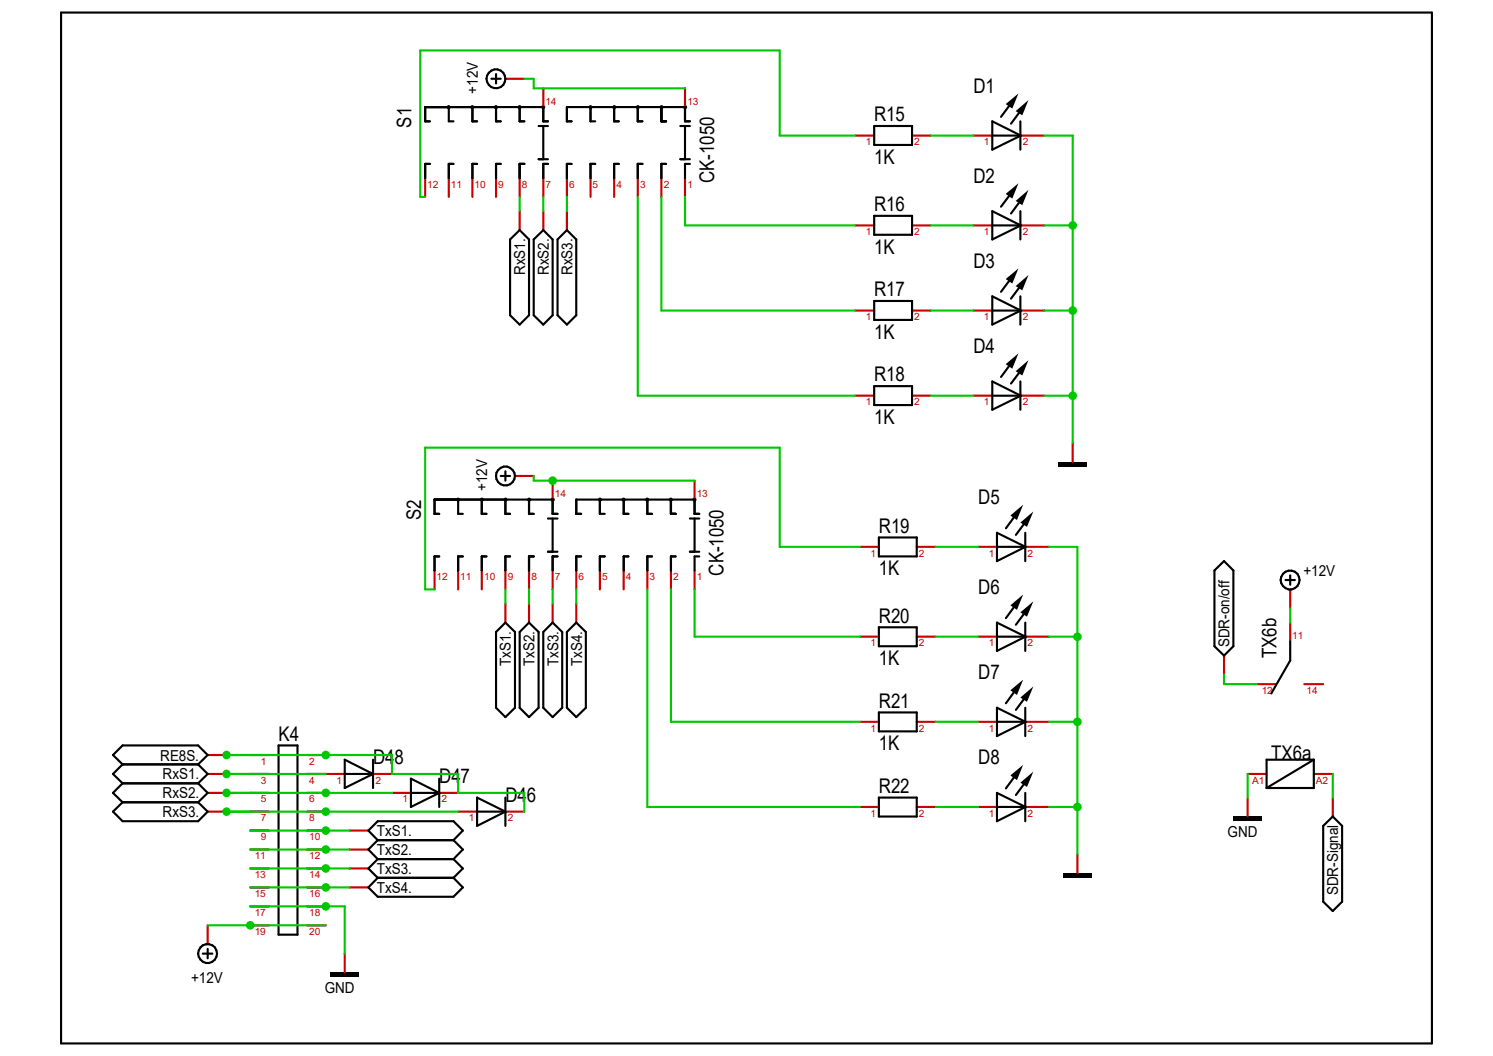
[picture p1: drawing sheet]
<svg xmlns="http://www.w3.org/2000/svg" width="297mm" height="210mm" viewBox="0 0 297 210" stroke-linecap="round" stroke-linejoin="round" font-family="sans-serif">
<g fill="none" stroke="#000001" stroke-width=".42">
<path d="M12.1 2.5h272.8v205h-272.8zM241.6 113.5l1.9-1.9 1.9 1.9v15l-1.9 1.9-1.9-1.9zM256.7 127.6v3.8l-3.8 6.5M68.6 151.1l5.6 2.8-5.6 2.8zM68.6 153.9h5.6M74.2 151.1v5.6M81.7 154.9l5.7 2.8-5.7 2.8zM81.7 157.7h5.7M87.4 154.9v5.6M94.9 158.6l5.6 2.8-5.6 2.9zM100.5 158.6v5.7M261.4 151.1l-9.4 5.6"/>
<path d="M261.4 151.1v5.6h-9.4M261.4 151.1h-9.4v5.6M94.9 161.4h5.6M263.2 164.3l1.9-1.9 1.9 1.9v15l-1.9 1.9-1.9-1.9z"/>
</g>
<g fill="none" stroke="#c80000" stroke-width=".42">
<path d="M243.5 130.4v3.8M250.1 136.1h3.7M256.7 123.8v3.8M259.5 136.1h3.7M64.8 153.9h3.8M74.2 153.9h3.8M78 157.7h3.7M87.4 157.7h3.7M248.2 153.9h3.8M261.4 153.9h3.7M265.1 158.6v3.8M91.1 161.4h3.8"/>
<path d="M100.5 161.4h3.8"/>
</g>
<path d="M245.4 162.4h5.6v.9h-5.6z" fill-rule="evenodd" fill="#000001"/>
<path d="M100.5 15.7h3.8M103.4 42v3.8M108.1 42v3.8M112.8 42v3.8M102.4 94.7h3.8M256.7 117.2v3.8M100.5 120.1v3.7M105.2 120.1v3.7M109.9 120.1v3.7M114.6 120.1v3.7M248.2 158.6v3.8" fill="none" stroke="#c80000" stroke-width=".42"/>
<g fill="none" stroke="#000001" stroke-width=".42">
<path d="M97.7 15.7h1.9M98.7 14.7v1.9M101.5 47.6l1.9-1.8 1.8 1.8v15.1l-1.8 1.9-1.9-1.9zM106.2 47.6l1.9-1.8 1.8 1.8v15.1l-1.8 1.9-1.9-1.9zM112.8 45.8l1.8 1.8v15.1l-1.8 1.9-1.9-1.9v-15.1zM99.6 94.7h1.9M100.5 93.7v1.9M255.7 115.4h1.9M256.7 114.4v1.9M98.7 125.7l1.8-1.9 1.9 1.9v15.1l-1.9 1.8-1.8-1.8zM103.4 125.7l1.8-1.9 1.9 1.9v15.1l-1.9 1.8-1.8-1.8zM109.9 123.8l1.9 1.9v15.1l-1.9 1.8-1.8-1.8v-15.1z"/>
<path d="M114.6 123.8l1.9 1.9v15.1l-1.9 1.8-1.8-1.8v-15.1z"/>
<circle cx="98.7" cy="15.7" r="1.87"/>
<circle cx="100.6" cy="94.7" r="1.88"/>
<circle cx="256.6" cy="115.4" r="1.88"/>
</g>
<g fill="#000001">
<circle cx="136.3" cy="21.3" r=".41"/>
<circle cx="131.6" cy="21.3" r=".41"/>
<circle cx="126.9" cy="21.3" r=".41"/>
<circle cx="122.2" cy="21.3" r=".41"/>
<circle cx="117.5" cy="21.3" r=".4"/>
<circle cx="108.1" cy="21.3" r=".41"/>
<circle cx="103.4" cy="21.3" r=".41"/>
<circle cx="98.7" cy="21.3" r=".41"/>
<circle cx="94" cy="21.3" r=".41"/>
<circle cx="89.3" cy="21.3" r=".41"/>
</g>
<g fill="none" stroke="#c80000" stroke-width=".42">
<path d="M108.1 17.6v3.7M136.3 17.6v3.7M84.6 35.4v3.8M89.3 35.4v3.8M94 35.4v3.8M98.7 35.4v3.8M103.4 35.4v3.8M108.1 35.4v3.8M112.8 35.4v3.8M117.5 35.4v3.8M122.2 35.4v3.8M126.9 35.4v3.8"/>
<path d="M131.6 35.4v3.8M136.3 35.4v3.8"/>
</g>
<g fill="none" stroke="#000001" stroke-width=".42">
<path d="M85.5 24.1h-.9v-2.8h23.5v2.8h.9M85.5 32.6h-.9v2.8M89.3 21.3v2.8h.9M90.2 32.6h-.9v2.8M94 21.3v2.8h.9M94.9 32.6h-.9v2.8M98.7 21.3v2.8h.9M99.6 32.6h-.9v2.8M103.4 21.3v2.8h.9M104.3 32.6h-.9v2.8M107.1 31.7h1.9M107.1 25.1h1.9"/>
<path d="M108.1 25.1v6.6M109 32.6h-.9v2.8M113.7 24.1h-.9v-2.8h23.5v2.8h.9M113.7 32.6h-.9v2.8M117.5 21.3v2.8h.9M118.4 32.6h-.9v2.8M122.2 21.3v2.8h.9M123.1 32.6h-.9v2.8M126.9 21.3v2.8h.9M127.8 32.6h-.9v2.8M131.6 21.3v2.8h.9M132.5 32.6h-.9v2.8"/>
<path d="M135.3 31.7h1.9M135.3 25.1h1.9M136.3 25.1v6.6M137.2 32.6h-.9v2.8"/>
</g>
<g fill="#000001">
<circle cx="138.2" cy="99.4" r=".41"/>
<circle cx="133.5" cy="99.4" r=".41"/>
<circle cx="128.8" cy="99.4" r=".41"/>
<circle cx="124.1" cy="99.4" r=".41"/>
<circle cx="119.4" cy="99.4" r=".41"/>
<circle cx="110" cy="99.4" r=".41"/>
<circle cx="105.3" cy="99.4" r=".41"/>
<circle cx="100.6" cy="99.4" r=".41"/>
<circle cx="95.9" cy="99.4" r=".41"/>
<circle cx="91.1" cy="99.4" r=".4"/>
</g>
<g fill="none" stroke="#c80000" stroke-width=".42">
<path d="M109.9 95.6v3.8M138.2 95.6v3.8M86.4 113.5v3.7M91.1 113.5v3.7M95.8 113.5v3.7M100.5 113.5v3.7M105.2 113.5v3.7M109.9 113.5v3.7M114.6 113.5v3.7M119.3 113.5v3.7M124.1 113.5v3.7M128.8 113.5v3.7"/>
<path d="M133.5 113.5v3.7M138.2 113.5v3.7"/>
</g>
<g fill="none" stroke="#000001" stroke-width=".42">
<path d="M91.1 99.4v2.8h1M95.8 99.4v2.8h1M100.5 99.4v2.8h1M105.2 99.4v2.8h1M119.3 99.4v2.8h1M124.1 99.4v2.8h.9M128.8 99.4v2.8h.9M133.5 99.4v2.8h.9M87.4 102.2h-1v-2.8h23.5v2.8h1M87.4 110.7h-1v2.8M92.1 110.7h-1v2.8M96.8 110.7h-1v2.8"/>
<path d="M101.5 110.7h-1v2.8M106.2 110.7h-1v2.8M109 109.7h1.9M109 103.1h1.9M109.9 103.1v6.6M110.9 110.7h-1v2.8M115.6 102.2h-1v-2.8h23.6v2.8h.9M115.6 110.7h-1v2.8M120.3 110.7h-1v2.8M125 110.7h-.9v2.8M129.7 110.7h-.9v2.8M134.4 110.7h-.9v2.8"/>
<path d="M137.2 109.7h1.9M137.2 103.1h1.9M138.2 103.1v6.6M139.1 110.7h-.9v2.8"/>
</g>
<path d="M65.7 193.4h5.7v1h-5.7z" fill-rule="evenodd" fill="#000001"/>
<g fill="none" stroke="#c80000" stroke-width=".42">
<path d="M41.3 150.2h3.8M41.3 157.7h3.8M41.3 153.9h3.8M49.8 150.2h3.7M49.8 157.7h3.7M49.8 153.9h3.7M61 150.2h3.8M61 157.7h3.8M61 153.9h3.8M41.3 161.4h3.8M49.8 176.5h3.7M49.8 172.7h3.7"/>
<path d="M49.8 169h3.7M49.8 165.2h3.7M49.8 161.4h3.7M61 176.5h3.8M61 172.7h3.8M61 169h3.8M61 165.2h3.8M61 161.4h3.8M69.5 176.5h3.8M69.5 172.7h3.8M69.5 169h3.8M69.5 165.2h3.8"/>
<path d="M41.3 184v3.7M49.8 180.3h3.7M49.8 184h3.7M61 180.3h3.8M61 184h3.8M68.6 189.7v3.7"/>
</g>
<g fill="none" stroke="#000001" stroke-width=".42">
<path d="M24.4 159.6l-1.9 1.8 1.9 1.9h15l1.9-1.9-1.9-1.8M24.4 152l-1.9-1.8 1.9-1.9h15l1.9 1.9-1.9 1.8M24.4 152h15M24.4 159.6h15M24.4 155.8l-1.9 1.9 1.9 1.9M24.4 155.8h15M24.4 152l-1.9 1.9 1.9 1.9M39.4 155.8l1.9 1.9-1.9 1.9M39.4 152l1.9 1.9-1.9 1.9M55.4 148.3h3.8v37.6h-3.8zM75.1 174.6l-1.8 1.9 1.8 1.9h15.1l1.9-1.9-1.9-1.9M75.1 174.6h15.1"/>
<path d="M75.1 170.9l-1.8 1.8 1.8 1.9M75.1 170.9h15.1M75.1 167.1l-1.8 1.9 1.8 1.9M75.1 167.1h15.1M75.1 167.1l-1.8-1.9 1.8-1.9h15.1l1.9 1.9-1.9 1.9M90.2 170.9l1.9 1.8-1.9 1.9M90.2 167.1l1.9 1.9-1.9 1.9M40.3 189.7h1.9M41.3 188.7v1.9"/>
<circle cx="41.3" cy="189.7" r="1.88"/>
</g>
<path d="M211.5 173.7h5.7v.9h-5.7z" fill-rule="evenodd" fill="#000001"/>
<path d="M214.3 169.9v3.8" fill="none" stroke="#c80000" stroke-width=".42"/>
<path d="M210.6 91.9h5.6v.9h-5.6z" fill-rule="evenodd" fill="#000001"/>
<path d="M213.4 88.1v3.8" fill="none" stroke="#c80000" stroke-width=".42"/>
<g fill="#000001">
<path d="M201 154.2l2.5-2.1-1.2 3.1z"/>
<path d="M203 155.7l2.6-2.2-1.3 3z"/>
</g>
<path d="M194.6 160.5h3.7M204 160.5h4.7" fill="none" stroke="#c80000" stroke-width=".42"/>
<path d="M198.3 157.7l5.7 2.8-5.7 2.8zM202.4 153.7l-2.3 3.1M204 157.7v5.6M204.4 155l-2.3 3.1M198.3 160.5h5.7" fill="none" stroke="#000001" stroke-width=".42"/>
<g fill="#000001">
<path d="M201 137.3l2.5-2.1-1.2 3z"/>
<path d="M203 138.7l2.6-2.2-1.3 3.1z"/>
</g>
<path d="M194.6 143.6h3.7M204 143.6h4.7" fill="none" stroke="#c80000" stroke-width=".42"/>
<path d="M202.4 136.7l-2.3 3.2M204.4 138.1l-2.3 3.1M198.3 140.8l5.7 2.8-5.7 2.8zM198.3 143.6h5.7M204 140.8v5.6" fill="none" stroke="#000001" stroke-width=".42"/>
<g fill="#000001">
<path d="M201 120.4l2.5-2.2-1.2 3.1z"/>
<path d="M203 121.8l2.6-2.2-1.3 3z"/>
</g>
<path d="M194.6 126.6h3.7M204 126.6h4.7" fill="none" stroke="#c80000" stroke-width=".42"/>
<path d="M202.4 119.8l-2.3 3.1M198.3 123.8l5.7 2.8-5.7 2.9zM198.3 126.6h5.7M204 123.8v5.7M204.4 121.2l-2.3 3" fill="none" stroke="#000001" stroke-width=".42"/>
<g fill="#000001">
<path d="M201 102.5l2.5-2.1-1.2 3z"/>
<path d="M203 103.9l2.6-2.2-1.3 3.1z"/>
</g>
<path d="M194.6 108.8h3.7M204 108.8h4.7" fill="none" stroke="#c80000" stroke-width=".42"/>
<path d="M198.3 106l5.7 2.8-5.7 2.8zM198.3 108.8h5.7M202.4 101.9l-2.3 3.2M204 106v5.6M204.4 103.3l-2.3 3.1" fill="none" stroke="#000001" stroke-width=".42"/>
<g fill="#000001">
<path d="M200.1 72.4l2.5-2.1-1.2 3z"/>
<path d="M202.1 73.8l2.5-2.2-1.2 3.1z"/>
</g>
<path d="M193.6 78.7h3.8M203.1 78.7h4.7" fill="none" stroke="#c80000" stroke-width=".42"/>
<path d="M197.4 75.9l5.7 2.8-5.7 2.8zM197.4 78.7h5.7M201.5 71.8l-2.4 3.2M203 75.9v5.6M203.5 73.2l-2.4 3.1" fill="none" stroke="#000001" stroke-width=".42"/>
<g fill="#000001">
<path d="M200.1 55.5l2.5-2.1-1.2 3z"/>
<path d="M202.1 56.9l2.5-2.2-1.2 3z"/>
</g>
<path d="M193.6 61.8h3.8M203.1 61.8h4.7" fill="none" stroke="#c80000" stroke-width=".42"/>
<path d="M197.4 58.9l5.7 2.9-5.7 2.8zM201.5 54.9l-2.4 3.1M203 58.9v5.7M203.5 56.3l-2.4 3.1M197.4 61.8h5.7" fill="none" stroke="#000001" stroke-width=".42"/>
<g fill="#000001">
<path d="M200.1 38.6l2.5-2.2-1.2 3.1z"/>
<path d="M202.1 40l2.5-2.2-1.2 3z"/>
</g>
<path d="M193.6 44.8h3.8M203.1 44.8h4.7" fill="none" stroke="#c80000" stroke-width=".42"/>
<path d="M201.5 38l-2.4 3.1M203.5 39.3l-2.4 3.2M197.4 42l5.7 2.8-5.7 2.8zM197.4 44.8h5.7M203 42v5.6" fill="none" stroke="#000001" stroke-width=".42"/>
<g fill="#000001">
<path d="M200.1 20.7l2.5-2.1-1.2 3z"/>
<path d="M202.1 22.1l2.5-2.2-1.2 3z"/>
</g>
<g fill="none" stroke="#c80000" stroke-width=".42">
<path d="M170.1 27h3.8M181.4 27h3.8M193.6 27h3.8M203.1 27h4.7M170.1 44.8h3.8M181.4 44.8h3.8M170.1 78.7h3.8M170.1 61.8h3.8M181.4 78.7h3.8M181.4 61.8h3.8M171.1 108.8h3.7M182.4 108.8h3.7"/>
<path d="M171.1 126.6h3.7M182.4 126.6h3.7M171.1 143.6h3.7M182.4 143.6h3.7M171.1 160.5h3.7M182.4 160.5h3.7"/>
</g>
<g fill="none" stroke="#000001" stroke-width=".42">
<path d="M173.9 25.1h7.5v3.7h-7.5zM197.4 24.1l5.7 2.9-5.7 2.8zM197.4 27h5.7M201.5 20.1l-2.4 3.1M203 24.1v5.7M203.5 21.5l-2.4 3.1M173.9 42.9h7.5v3.8h-7.5zM173.9 59.9h7.5v3.7h-7.5zM173.9 76.8h7.5v3.8h-7.5zM174.8 106.9h7.6v3.8h-7.6zM174.8 124.8h7.6v3.7h-7.6zM174.8 158.6h7.6v3.8h-7.6z"/>
<path d="M174.8 141.7h7.6v3.8h-7.6z"/>
</g>
<path d="M106.2 94.7v.9h32M256.7 121v2.8" fill="none" stroke="#00c800" stroke-width=".42"/>
<circle cx="109.9" cy="95.6" r=".86" fill="#00c800"/>
<path d="M104.3 15.7h1.9v1.9h30.1M41.3 184h23.5" fill="none" stroke="#00c800" stroke-width=".42"/>
<circle cx="49.8" cy="184" r=".86" fill="#00c800"/>
<path d="M248.2 153.9v4.7M49.8 180.3h18.8v9.4" fill="none" stroke="#00c800" stroke-width=".42"/>
<circle cx="64.8" cy="180.3" r=".86" fill="#00c800"/>
<path d="M207.8 61.8h5.6v26.3M207.8 78.7h5.6" fill="none" stroke="#00c800" stroke-width=".42"/>
<circle cx="213.4" cy="78.7" r=".86" fill="#00c800"/>
<path d="M207.8 44.8h5.6v17" fill="none" stroke="#00c800" stroke-width=".42"/>
<circle cx="213.4" cy="61.8" r=".86" fill="#00c800"/>
<path d="M207.8 27h5.6v17.8" fill="none" stroke="#00c800" stroke-width=".42"/>
<circle cx="213.4" cy="44.8" r=".86" fill="#00c800"/>
<path d="M208.7 143.6h5.6v26.3M208.7 160.5h5.6" fill="none" stroke="#00c800" stroke-width=".42"/>
<circle cx="214.3" cy="160.5" r=".86" fill="#00c800"/>
<path d="M208.7 126.6h5.6v17" fill="none" stroke="#00c800" stroke-width=".42"/>
<circle cx="214.3" cy="143.6" r=".86" fill="#00c800"/>
<path d="M208.7 108.8h5.6v17.8" fill="none" stroke="#00c800" stroke-width=".42"/>
<circle cx="214.3" cy="126.6" r=".86" fill="#00c800"/>
<path d="M126.9 39.2v39.5h43.2M131.6 39.2v22.6h38.5M136.3 39.2v5.6h33.8M170.1 27h-15v-17h-71.5v29.2h1M114.6 117.2v2.9M128.8 117.2v43.3h42.3M133.5 117.2v26.4h37.6M138.2 117.2v9.4h32.9M171.1 108.8h-16v-19.8h-70.5v28.2h1.8M243.5 134.2v1.9h6.6M265.1 153.9v4.7" fill="none" stroke="#00c800" stroke-width=".42"/>
<circle cx="64.8" cy="176.5" r=".86" fill="#00c800"/>
<path d="M109.9 117.2v2.9M49.8 176.5h19.7" fill="none" stroke="#00c800" stroke-width=".42"/>
<circle cx="64.8" cy="172.7" r=".86" fill="#00c800"/>
<path d="M105.2 117.2v2.9M49.8 172.7h19.7" fill="none" stroke="#00c800" stroke-width=".42"/>
<circle cx="64.8" cy="169" r=".86" fill="#00c800"/>
<path d="M100.5 117.2v2.9M49.8 169h19.7" fill="none" stroke="#00c800" stroke-width=".42"/>
<circle cx="64.8" cy="165.2" r=".86" fill="#00c800"/>
<path d="M49.8 165.2h19.7" fill="none" stroke="#00c800" stroke-width=".42"/>
<circle cx="64.8" cy="161.4" r=".86" fill="#00c800"/>
<path d="M112.8 39.2v2.8M64.8 161.4h26.3" fill="none" stroke="#00c800" stroke-width=".42"/>
<circle cx="45.1" cy="161.4" r=".84" fill="#00c800"/>
<path d="M45.1 161.4h19.7" fill="none" stroke="#00c800" stroke-width=".42"/>
<circle cx="64.8" cy="157.7" r=".86" fill="#00c800"/>
<path d="M108.1 39.2v2.8M64.8 157.7h13.2" fill="none" stroke="#00c800" stroke-width=".42"/>
<circle cx="45.1" cy="157.7" r=".84" fill="#00c800"/>
<path d="M103.4 39.2v2.8M45.1 157.7h19.7" fill="none" stroke="#00c800" stroke-width=".42"/>
<circle cx="45.1" cy="153.9" r=".84" fill="#00c800"/>
<path d="M45.1 153.9h19.7M78 150.2v3.7h13.1v3.8h13.2v3.7" fill="none" stroke="#00c800" stroke-width=".42"/>
<circle cx="64.8" cy="150.2" r=".86" fill="#00c800"/>
<path d="M64.8 150.2h13.2" fill="none" stroke="#00c800" stroke-width=".42"/>
<circle cx="45.1" cy="150.1" r=".84" fill="#00c800"/>
<path d="M185.2 27h8.4M185.2 44.8h8.4M185.2 78.7h8.4M185.2 61.8h8.4M186.1 108.8h8.5M186.1 126.6h8.5M45.1 150.2h19.7M186.1 143.6h8.5M186.1 160.5h8.5" fill="none" stroke="#00c800" stroke-width=".42"/>
<g font-size="4" fill="#000001">
<text x="193.6" y="18.5">D1</text>
<text x="81.9" y="25.4" transform="rotate(-90 81.9 25.4)">S1</text>
<text x="173.9" y="24.1">R15</text>
<text x="173.9" y="32.6">1K</text>
<text x="142.1" y="36.4" transform="rotate(-90 142.1 36.4)">CK-1050</text>
<text x="173.9" y="42">R16</text>
<text x="193.6" y="36.4">D2</text>
<text x="173.9" y="50.5">1K</text>
<text x="193.6" y="53.3">D3</text>
<text x="173.9" y="58.9">R17</text>
<text x="173.9" y="67.4">1K</text>
<text x="193.6" y="70.2">D4</text>
<text x="173.9" y="75.9">R18</text>
<text x="173.9" y="84.3">1K</text>
<text x="194.6" y="100.3">D5</text>
<text x="83.8" y="103.5" transform="rotate(-90 83.8 103.5)">S2</text>
<text x="174.8" y="106">R19</text>
<text x="143.9" y="114.5" transform="rotate(-90 143.9 114.5)">CK-1050</text>
<text x="174.8" y="114.4">1K</text>
<text x="194.6" y="118.2">D6</text>
<text x="174.8" y="123.8">R20</text>
<text x="254" y="130.9" transform="rotate(-90 254 130.9)">TX6b</text>
<text x="174.8" y="132.3">1K</text>
<text x="194.6" y="135.1">D7</text>
<text x="174.8" y="140.8">R21</text>
<text x="55.4" y="147.3">K4</text>
<text x="174.8" y="149.2">1K</text>
<text x="74.2" y="152">D48</text>
<text x="87.4" y="155.8">D47</text>
<text x="194.6" y="152">D8</text>
<text x="252.9" y="151.1">TX6a</text>
<text x="100.5" y="159.6">D46</text>
<text x="174.8" y="157.7">R22</text>
</g>
<g font-size="3" fill="#000001">
<text x="95.1" y="18.7" transform="rotate(-90 95.1 18.7)">+12V</text>
<text x="104.5" y="54.7" transform="rotate(-90 104.5 54.7)">RxS1.</text>
<text x="109.2" y="54.7" transform="rotate(-90 109.2 54.7)">RxS2.</text>
<text x="113.9" y="54.7" transform="rotate(-90 113.9 54.7)">RxS3.</text>
<text x="96.9" y="97.7" transform="rotate(-90 96.9 97.7)">+12V</text>
<text x="259.3" y="114.6">+12V</text>
<text x="244.6" y="128.7" transform="rotate(-90 244.6 128.7)">SDR-on/off</text>
<text x="101.6" y="132.5" transform="rotate(-90 101.6 132.5)">TxS1.</text>
<text x="106.3" y="132.5" transform="rotate(-90 106.3 132.5)">TxS2.</text>
<text x="111.1" y="132.5" transform="rotate(-90 111.1 132.5)">TxS3.</text>
<text x="115.8" y="132.5" transform="rotate(-90 115.8 132.5)">TxS4.</text>
<text x="31.9" y="151.3">RE8S.</text>
<text x="32.3" y="155">RxS1.</text>
<text x="32.3" y="158.8">RxS2.</text>
<text x="32.3" y="162.6">RxS3.</text>
<text x="75" y="166.3">TxS1.</text>
<text x="244.2" y="166.5">GND</text>
<text x="75" y="173.8">TxS3.</text>
<text x="75" y="170.1">TxS2.</text>
<text x="75" y="177.6">TxS4.</text>
<text x="266.2" y="178.1" transform="rotate(-90 266.2 178.1)">SDR-Signal</text>
<text x="38" y="195.5">+12V</text>
<text x="64.6" y="197.5">GND</text>
</g>
<g font-size="2" fill="#c80000">
<text x="108.5" y="20.9">14</text>
<text x="136.7" y="20.9">13</text>
<text x="172.3" y="28.9">1</text>
<text x="181.9" y="28.9">2</text>
<text x="195.7" y="28.9">1</text>
<text x="203.5" y="28.9">2</text>
<text x="85" y="37.3">12</text>
<text x="89.7" y="37.3">11</text>
<text x="94.4" y="37.3">10</text>
<text x="99.1" y="37.3">9</text>
<text x="103.8" y="37.3">8</text>
<text x="108.5" y="37.3">7</text>
<text x="113.2" y="37.3">6</text>
<text x="117.9" y="37.3">5</text>
<text x="122.6" y="37.3">4</text>
<text x="127.3" y="37.3">3</text>
<text x="132" y="37.3">2</text>
<text x="136.7" y="37.3">1</text>
<text x="172.3" y="46.7">1</text>
<text x="181.9" y="46.7">2</text>
<text x="195.7" y="46.7">1</text>
<text x="203.5" y="46.7">2</text>
<text x="172.3" y="63.7">1</text>
<text x="181.9" y="63.7">2</text>
<text x="195.7" y="63.7">1</text>
<text x="203.5" y="63.7">2</text>
<text x="172.3" y="80.6">1</text>
<text x="181.9" y="80.6">2</text>
<text x="195.7" y="80.6">1</text>
<text x="203.5" y="80.6">2</text>
<text x="110.4" y="98.9">14</text>
<text x="138.6" y="98.9">13</text>
<text x="173.2" y="110.7">1</text>
<text x="182.8" y="110.7">2</text>
<text x="196.7" y="110.7">1</text>
<text x="204.4" y="110.7">2</text>
<text x="86.9" y="115.4">12</text>
<text x="91.6" y="115.4">11</text>
<text x="96.3" y="115.4">10</text>
<text x="101" y="115.4">9</text>
<text x="105.7" y="115.4">8</text>
<text x="110.4" y="115.4">7</text>
<text x="115.1" y="115.4">6</text>
<text x="119.8" y="115.4">5</text>
<text x="124.5" y="115.4">4</text>
<text x="129.2" y="115.4">3</text>
<text x="133.9" y="115.4">2</text>
<text x="138.6" y="115.4">1</text>
<text x="173.2" y="128.6">1</text>
<text x="182.8" y="128.6">2</text>
<text x="196.7" y="128.6">1</text>
<text x="204.4" y="128.6">2</text>
<text x="257.1" y="127.1">11</text>
<text x="251" y="138">12</text>
<text x="259.9" y="138">14</text>
<text x="173.2" y="145.5">1</text>
<text x="182.8" y="145.5">2</text>
<text x="196.7" y="145.5">1</text>
<text x="204.4" y="145.5">2</text>
<text x="51.9" y="155.8">3</text>
<text x="51.9" y="152.1">1</text>
<text x="61.5" y="152.1">2</text>
<text x="61.5" y="155.8">4</text>
<text x="66.9" y="155.8">1</text>
<text x="74.7" y="155.8">2</text>
<text x="249.1" y="155.8">A1</text>
<text x="261.8" y="155.8">A2</text>
<text x="51.9" y="159.6">5</text>
<text x="61.5" y="159.6">6</text>
<text x="80.1" y="159.6">1</text>
<text x="87.8" y="159.6">2</text>
<text x="51.9" y="167.1">9</text>
<text x="51.9" y="163.4">7</text>
<text x="61.5" y="163.4">8</text>
<text x="61.5" y="167.1">10</text>
<text x="93.3" y="163.4">1</text>
<text x="101" y="163.4">2</text>
<text x="173.2" y="162.4">1</text>
<text x="182.8" y="162.4">2</text>
<text x="196.7" y="162.4">1</text>
<text x="204.4" y="162.4">2</text>
<text x="50.7" y="170.9">11</text>
<text x="61.5" y="170.9">12</text>
<text x="50.7" y="178.4">15</text>
<text x="50.7" y="174.7">13</text>
<text x="61.5" y="174.7">14</text>
<text x="61.5" y="178.4">16</text>
<text x="50.7" y="185.9">19</text>
<text x="50.7" y="182.2">17</text>
<text x="61.5" y="182.2">18</text>
<text x="61.5" y="185.9">20</text>
</g>
</svg>
